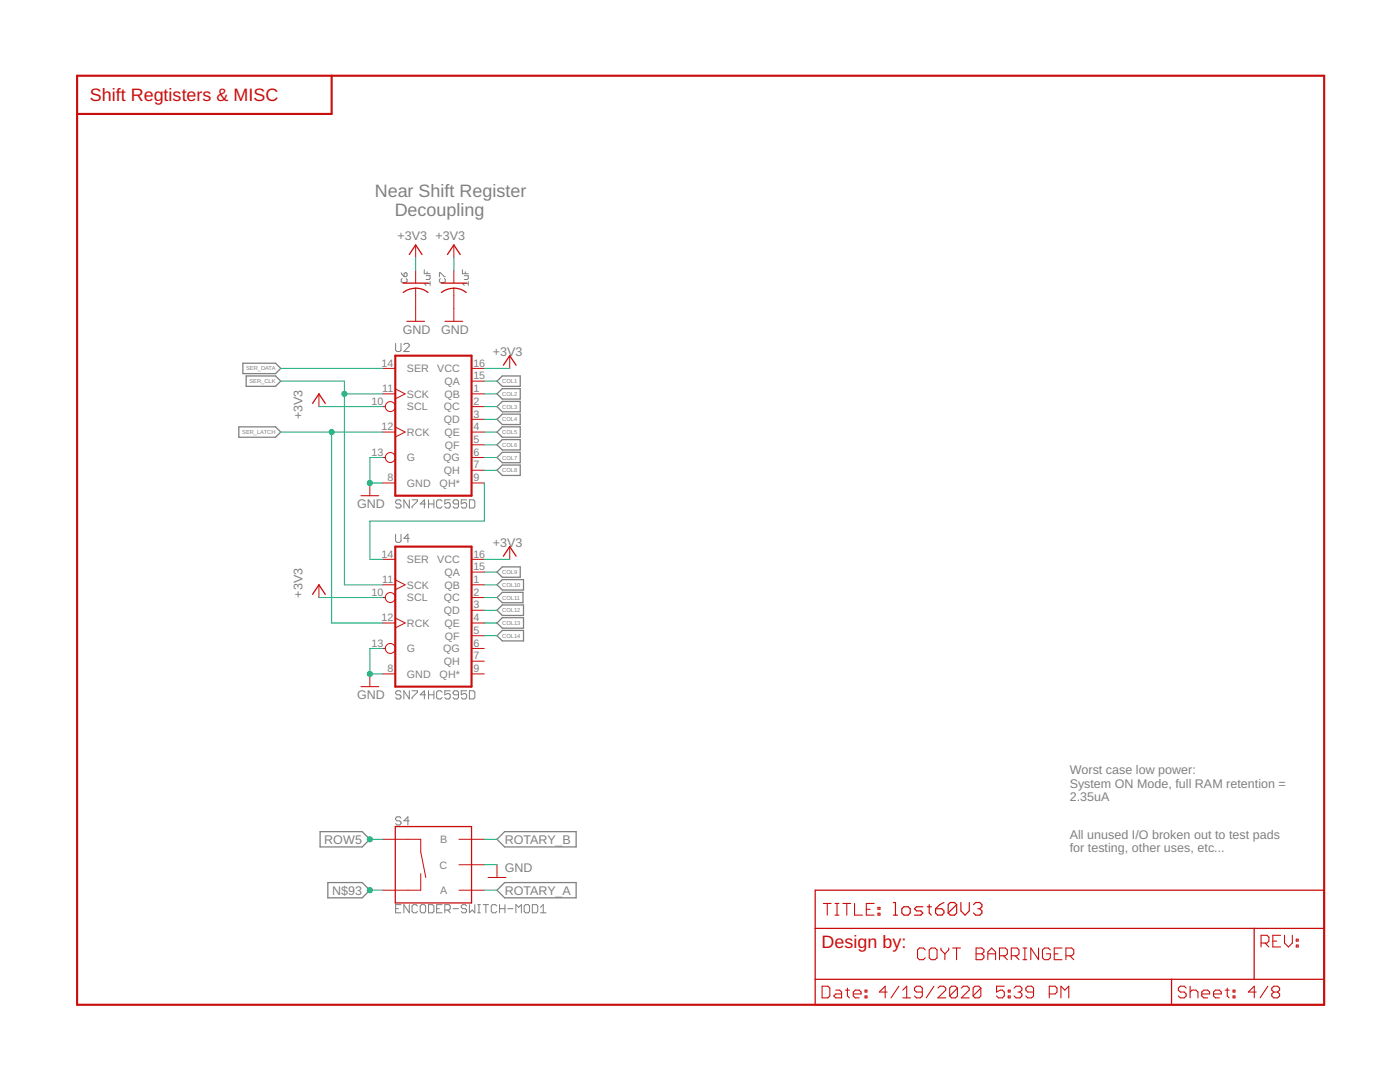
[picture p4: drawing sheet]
<svg xmlns="http://www.w3.org/2000/svg" width="279mm" height="216mm" viewBox="0 0 279 216" stroke-linecap="round" stroke-linejoin="round" font-family="sans-serif">
<g fill="none" stroke="#808080" stroke-width=".2">
<path d="M80.1 54.4l.5 .8M80.3 55.6l-.2 .2v.4l.2 .2h.7l.2-.2v-.4l-.2-.2M80.6 54.6l.3-.2 .3 .2v.4l-.2 .2h-.4zM84.7 53.8v.8h1.1M85 55h.8v.6l-.2 .2h-.6M85.2 54.2v.4M85.8 56.6h-1.1l.3 .4M85.8 56.2v.8M87.7 55.2v-.8h.2l.8 .8h.2M87.9 55.6l-.2 .2v.4l.2 .2h.8l.2-.2v-.4l-.2-.2M92.3 53.8v.8h1.2M92.7 55h.8v.6l-.2 .2h-.6"/>
<path d="M92.9 54.2v.4M93.5 56.6h-1.2l.4 .4M93.5 56.2v.8M79 68.5v1.4l.2 .2h.6l.2-.2v-1.4M80.6 68.8l.3-.3h.5l.3 .3v.2l-1.1 1.1h1.1M81.7 99.7v1.7l-1.1-1.7v1.7M82.2 99.7h1.1v.3l-1.1 1.1v.3M85.5 99.7v1.7M86.6 99.7v1.7M89.9 99.7h-1.1v.9l.5-.3h.3l.3 .3v.5l-.3 .3h-.6l-.2-.3M93.1 99.7h-1v.9l.5-.3h.3l.2 .3v.5l-.2 .3h-.6l-.2-.3M93.7 99.7h.8l.3 .3v1.1l-.3 .3h-.8z"/>
<path d="M79 106.6v1.3l.2 .3h.6l.2-.3v-1.3M80 100l-.2-.3h-.6l-.2 .3v.3l.2 .3h.6l.2 .2v.3l-.2 .3h-.6l-.2-.3M81.7 107.4h-1.1l.8-.8v1.6M84.9 100.6h-1l.8-.9v1.7M85.5 100.6h1.1M88.2 100l-.3-.3h-.5l-.3 .3v1.1l.3 .3h.5l.3-.3M91.5 100.6h-.8l-.3-.3v-.3l.3-.3h.5l.3 .3v1.1l-.3 .3h-.5l-.3-.3M80 138.1l-.2-.3h-.6l-.2 .3v.3l.2 .2h.6l.2 .3v.3l-.2 .3h-.6l-.2-.3M81.7 137.8v1.7l-1.1-1.7v1.7M82.2 137.8h1.1v.3l-1.1 1.1v.3M84.9 138.6h-1l.8-.8v1.7M85.5 137.8v1.7"/>
<path d="M85.5 138.6h1.1M86.6 137.8v1.7M88.2 138.1l-.3-.3h-.5l-.3 .3v1.1l.3 .3h.5l.3-.3M89.9 137.8h-1.1v.8l.5-.2h.3l.3 .2v.6l-.3 .3h-.6l-.2-.3M91.5 138.6h-.8l-.3-.2v-.3l.3-.3h.5l.3 .3v1.1l-.3 .3h-.5l-.3-.3M93.1 137.8h-1v.8l.5-.2h.3l.2 .2v.6l-.2 .3h-.6l-.2-.3M93.7 137.8h.8l.3 .3v1.1l-.3 .3h-.8zM80 163.3l-.2-.3h-.6l-.2 .3v.2l.2 .3h.6l.2 .3v.2l-.2 .3h-.6l-.2-.3M81.7 163.8h-1.1l.8-.8v1.6M79 181.3h.5M80 180.5h-1v1.6h1M81.7 180.5v1.6l-1.1-1.6v1.6"/>
<path d="M83.3 180.8l-.3-.3h-.5l-.3 .3v1.1l.3 .2h.5l.3-.2M84.1 180.5h.6l.2 .3v1.1l-.2 .2h-.6l-.2-.2v-1.1zM85.5 180.5h.8l.3 .3v1.1l-.3 .2h-.8zM87.1 181.3h.6M88.2 180.5h-1.1v1.6h1.1M88.8 181.6h.8l.3-.3v-.5l-.3-.3h-.8v1.6M89.3 181.6l.6 .5M90.4 181.3h1.1M93.1 180.8l-.2-.3h-.6l-.2 .3v.2l.2 .3h.6l.2 .3v.3l-.2 .2h-.6l-.2-.2M93.7 180.5v1.6l.5-.5 .6 .5v-1.6M95.3 180.5h.6M95.3 182.1h.6"/>
<path d="M95.6 180.5v1.6M96.4 180.5h1.1M97 180.5v1.6M99.1 180.8l-.2-.3h-.6l-.3 .3v1.1l.3 .2h.6l.2-.2M99.7 181.3h1.1M99.7 180.5v1.6M100.8 180.5v1.6M101.3 181.3h1.1M103 182.1v-1.6l.5 .5 .6-.5v1.6M104.9 180.5h.5l.3 .3v1.1l-.3 .2h-.5l-.3-.2v-1.1zM106.2 180.5h.9l.2 .3v1.1l-.2 .2h-.9zM107.9 182.1h1.1"/>
<path d="M107.9 181l.5-.5v1.6"/>
</g>
<g fill="none" stroke="#808080" stroke-width=".25">
<path d="M48.5 72.5h6.5l1 1-1 1h-6.5zM49.1 75h5.9l1 1.1-1 1h-5.9zM99.2 76.1l1-1.1h3.6v2.1h-3.6zM99.2 78.6l1-1h3.6v2h-3.6zM47.7 85.2h7.3l1 1-1 1h-7.3zM99.2 81.1l1-1h3.6v2.1h-3.6zM99.2 83.7l1-1.1h3.6v2.1h-3.6zM99.2 86.2l1-1h3.6v2h-3.6zM99.2 88.8l1-1.1h3.6v2.1h-3.6zM99.2 91.3l1-1h3.6v2h-3.6zM99.2 93.8l1-1h3.6v2.1h-3.6zM99.2 114.2l1-1.1h3.6v2.1h-3.6z"/>
<path d="M99.2 116.7l1-1h4.3v2h-4.3zM99.2 119.2l1-1h4.2v2.1h-4.2zM99.2 121.8l1-1.1h4.3v2.1h-4.3zM99.2 124.3l1-1h4.3v2h-4.3zM99.2 126.9l1-1.1h4.3v2.1h-4.3zM63.9 165.9h8.4l1.5 1.6-1.5 1.5h-8.4zM65.4 176.1h6.9l1.5 1.5-1.5 1.6h-6.9zM99.2 167.5l1.5-1.6h14.3v3.1h-14.3zM99.2 177.6l1.5-1.5h14.3v3.1h-14.3z"/>
</g>
<path d="M15.4 15.1h248.9v185.4h-248.9zM66.2 15.1v7.6h-50.8M78.9 71h15.2v27.9h-15.2zM78.9 109.1h15.2v27.9h-15.2z" fill="none" stroke="#c90d0c" stroke-width=".42"/>
<g fill="none" stroke="#c90d0c" stroke-width=".25">
<path d="M80.4 56.5h5.1M81.7 50.8l1.3-1.9 1.2 1.9M83 57.5h.5a3.8 3.8 0 0 1 1.9 .9M83 57.5l-1.6 .3-.9 .6M88 56.5h5.1M89.3 50.8l1.3-1.9 1.2 1.9M90.6 57.5h.5a3.8 3.8 0 0 1 1.9 .9M90.6 57.5l-1.6 .3-.9 .6M100.5 72.9l1.2-1.9 1.3 1.9M62.4 80.5l1.2-1.9 1.3 1.9M62.4 118.6l1.2-1.9 1.3 1.9M100.5 111l1.2-1.9 1.3 1.9"/>
<path d="M78.9 164.9h15.2v15.3h-15.2zM162.7 177.6h101.6v22.9h-101.6zM162.7 185.3h101.6M162.7 195.4h101.6M233.8 195.4v5.1M250.3 185.3v10.1"/>
</g>
<g fill="none" stroke="#c90d0c" stroke-width=".21">
<path d="M81.2 64.1h3.5M88.8 64.1h3.6M72 98.9h3.6M72 137h3.6M97.4 175.1h3.6M164.1 196.8h1.1l.4 .4v1.5l-.4 .4h-1.1zM164.3 180.3h1.6M165.1 180.3v2.3M166.6 180.3h.8M166.6 182.6h.8M166.8 197.6h.8l.4 .4v1.1h-1.2l-.4-.4 .4-.4h1.2M167 180.3v2.3"/>
<path d="M168.2 180.3h1.6M168.7 197.6h.8M169 180.3v2.3M169.1 197.2v1.5l.4 .4M170.3 198.3h1.6v-.3l-.4-.4h-.8l-.4 .4v.7l.4 .4h.8M170.5 180.3v2.3h1.6M172.6 198.7h.4v.4h-.4zM172.6 197.6h.4v.4h-.4zM172.9 181.4h.8M174.5 180.3h-1.6v2.3h1.6M175.2 182.2h.4v.4h-.4zM175.2 181.1h.4v.3h-.4z"/>
<path d="M177 198h-1.5l1.2-1.2v2.3M179.4 196.8l-1.6 2.3M180.2 199.1h1.5M180.2 197.6l.8-.8v2.3M184.1 198h-1.2l-.4-.4v-.4l.4-.4h.8l.4 .4v1.5l-.4 .4h-.8l-.4-.4M184.7 189.5l-.4-.3h-.8l-.4 .3v1.6l.4 .4h.8l.4-.4M185.4 189.5l.4-.3h.8l.4 .3v1.6l-.4 .4h-.8l-.4-.4zM186.4 196.8l-1.6 2.3M187.2 197.2l.4-.4h.7l.4 .4v.4l-1.5 1.5h1.5M187.8 189.2v.3l.8 .8M188.6 190.3v1.2M189.3 189.2v.3l-.7 .8"/>
<path d="M190.1 189.2h1.6M190.9 189.2v2.3M191.1 197.2v1.5l-.4 .4h-.8l-.4-.4M191.1 197.2l-.4-.4h-.8l-.4 .4v1.5M191.1 197.2l-1.6 1.5M191.9 197.2l.4-.4h.7l.4 .4v.4l-1.5 1.5h1.5M194.8 189.2h1.2l.4 .3v.4l-.4 .4 .4 .4v.4l-.4 .4h-1.2zM194.8 190.3h1.2M195.7 197.2v1.5l-.3 .4h-.8l-.4-.4M195.7 197.2l-.3-.4h-.8l-.4 .4v1.5M195.7 197.2l-1.5 1.5M197.1 190.3h1.6"/>
<path d="M197.1 191.5v-1.6l.8-.7 .8 .7v1.6M199.5 190.7h1.1l.4-.4v-.8l-.4-.3h-1.1v2.3M200.3 190.7l.7 .8M200.4 196.8h-1.5v1.2l.7-.4h.4l.4 .4v.7l-.4 .4h-.7l-.4-.4M201.2 198.7h.4v.4h-.4zM201.2 197.6h.4v.4h-.4zM201.8 190.7h1.2l.4-.4v-.8l-.4-.3h-1.2v2.3M202.4 197.2l.4-.4h.8l.3 .4v.4l-.3 .4M202.6 190.7l.8 .8M203.2 198h.4M203.6 198l.3 .3v.4l-.3 .4h-.8l-.4-.4M204.2 189.2h.7"/>
<path d="M204.2 191.5h.7M204.5 189.2v2.3M206.3 198h-1.2l-.4-.4v-.4l.4-.4h.8l.4 .4v1.5l-.4 .4h-.8l-.4-.4M207.3 189.2v2.3l-1.6-2.3v2.3M209.4 198.3h1.2l.3-.3v-.8l-.3-.4h-1.2v2.3M209.6 189.5l-.4-.3h-.8l-.4 .3v1.6l.4 .4h.8l.4-.4v-.8h-.8M210.4 190.3h.8M211.7 199.1v-2.3l.8 .8 .8-.8v2.3M211.9 189.2h-1.5v2.3h1.5M212.7 190.7h1.2l.4-.4v-.8l-.4-.3h-1.2v2.3M213.5 190.7l.8 .8M236.7 197.2l-.4-.4h-.7l-.4 .4v.4l.4 .4h.7l.4 .3v.4l-.4 .4h-.7l-.4-.4"/>
<path d="M237.5 198l.4-.4h.8l.4 .4v1.1M237.5 196.8v2.3M239.8 198.3h1.6v-.3l-.4-.4h-.8l-.4 .4v.7l.4 .4h.8M242.2 198.3h1.5v-.3l-.3-.4h-.8l-.4 .4v.7l.4 .4h.8M244.5 197.6h.8M244.9 197.2v1.5l.4 .4M246.1 198.7h.4v.4h-.4zM246.1 197.6h.4v.4h-.4zM250.7 198h-1.6l1.2-1.2v2.3M251.7 188.2h1.2l.3-.4v-.8l-.3-.4h-1.2v2.4M252.5 188.2l.7 .8M253 196.8l-1.5 2.3"/>
<path d="M254 187.8h.8M254.2 198l-.4 .3v.4l.4 .4h.8l.4-.4v-.4l-.4-.3M254.2 198l-.4-.4v-.4l.4-.4h.8l.4 .4v.4l-.4 .4M254.2 198h.8M255.6 186.6h-1.6v2.4h1.6M256.3 186.6v1.6l.8 .8 .8-.8v-1.6M258.7 188.6h.4v.4h-.4zM258.7 187.4h.4v.4h-.4z"/>
</g>
<g fill="none" stroke="#c90d0c" stroke-width=".23">
<path d="M178.3 180.1h.4v2.5M178.3 182.6h.8M180 181.3l.4-.4h.8l.5 .4v.9l-.5 .4h-.8l-.4-.4zM184.2 180.9h-1.3l-.4 .4 .4 .5h.9l.4 .4-.4 .4h-1.3M185 180.9h.9M185.4 180.5v1.7l.5 .4M186.7 181.3h1.3l.4 .5v.4l-.4 .4h-.9l-.4-.4zM188.4 180.1l-.8 .4-.9 .8M190.9 180.5l-.4-.4h-.8l-.5 .4v1.7M190.9 180.5v1.7l-.4 .4h-.8l-.5-.4M190.9 180.5l-1.7 1.7M191.8 180.1v1.7l.8 .8 .8-.8v-1.7"/>
<path d="M194.3 180.5l.4-.4h.8l.5 .4v.4l-.5 .4M195.1 181.3h.4M195.5 181.3l.5 .5v.4l-.5 .4h-.8l-.4-.4"/>
</g>
<g fill="none" stroke="#c90d0c" stroke-width=".2">
<path d="M83 48.9v2.5M83 54v2.5M83 57.5v6.6M90.6 48.9v2.5M90.6 54v2.5M90.6 57.5v6.6M63.6 78.6v2.5M76.3 78.6h2.6M76.3 73.5h2.6M78.9 77.6l2 1-2 1M94.1 78.6h2.5M94.1 73.5h2.5"/>
<path d="M94.1 76.1h2.5M101.7 71v2.5M73.8 96.4v2.5M76.3 81.1h.6M76.3 86.2h2.6M76.3 91.3h.6M76.3 96.4h2.6M78.9 85.2l2 1-2 1M94.1 81.1h2.5M94.1 83.7h2.5M94.1 86.2h2.5M94.1 88.8h2.5"/>
<path d="M94.1 91.3h2.5M94.1 93.8h2.5M94.1 96.4h2.5M63.6 116.7v2.5M76.3 116.7h2.6M76.3 119.2h.6M76.3 111.6h2.6M78.9 115.7l2 1-2 1M94.1 116.7h2.5M94.1 119.2h2.5M94.1 111.6h2.5M94.1 114.2h2.5"/>
<path d="M101.7 109.1v2.5M73.8 134.5v2.5M76.3 124.3h2.6M76.3 129.4h.6M76.3 134.5h2.6M78.9 123.3l2 1-2 1M94.1 121.8h2.5M94.1 124.3h2.5M94.1 126.9h2.5M94.1 129.4h2.5M94.1 131.9h2.5M94.1 134.5h2.5"/>
<path d="M76.3 167.5h7.7v2.5l1 5.1M84 174.3v3.3h-7.7M91.6 167.5h5M91.6 177.6h5M91.6 172.6h5M99.2 172.6v2.5"/>
<circle cx="77.9" cy="91.3" r=".99"/>
<circle cx="77.9" cy="81.1" r=".99"/>
<circle cx="77.9" cy="119.2" r=".99"/>
<circle cx="77.9" cy="129.4" r=".99"/>
</g>
<g fill="none" stroke="#0dab76" stroke-width=".2">
<path d="M83 51.4v2.6M90.6 51.4v2.6M56 73.5h20.3M56 76.1h12.7v40.6h7.6M68.7 78.6h7.6M96.6 73.5h5.1M96.6 76.1h2.6M96.6 78.6h2.6M56 86.2h20.3M63.6 81.1h12.7M66.2 86.2v38.1h10.1M76.3 91.3h-2.5v5.1h2.5"/>
<path d="M96.6 91.3h2.6M96.6 96.4v7.6h-22.8v7.6h2.5M96.6 81.1h2.6M96.6 83.7h2.6M96.6 86.2h2.6M96.6 93.8h2.6M96.6 88.8h2.6M63.6 119.2h12.7M96.6 111.6h5.1M96.6 119.2h2.6M96.6 114.2h2.6M96.6 116.7h2.6"/>
<path d="M76.3 129.4h-2.5v5.1h2.5M96.6 126.9h2.6M96.6 124.3h2.6M96.6 121.8h2.6M73.8 167.5h2.5M73.8 177.6h2.5M96.6 172.6h2.6M96.6 167.5h2.6M96.6 177.6h2.6"/>
</g>
<g fill="#0dab76" stroke="#0dab76" stroke-width=".2">
<circle cx="73.8" cy="96.4" r=".51"/>
<circle cx="73.8" cy="134.5" r=".51"/>
<circle cx="73.8" cy="167.5" r=".51"/>
<circle cx="73.8" cy="177.6" r=".51"/>
<circle cx="66.2" cy="86.2" r=".51"/>
<circle cx="68.7" cy="78.6" r=".51"/>
</g>
<g font-size="3.6" fill="#c90d0c">
<text x="17.9" y="20.2">Shift Regtisters &amp; MISC</text>
<text x="164" y="189.1">Design by:</text>
</g>
<g font-size="3.6" fill="#808080">
<text x="74.8" y="39.2">Near Shift Register</text>
<text x="78.8" y="43">Decoupling</text>
</g>
<g font-size="2.5" fill="#808080">
<text x="79.3" y="47.9">+3V3 +3V3</text>
<text x="80.4" y="66.7">GND</text>
<text x="88" y="66.7">GND</text>
<text x="98.3" y="71">+3V3</text>
<text x="60.3" y="83.7" transform="rotate(-90 60.3 83.7)">+3V3</text>
<text x="71.3" y="101.4">GND</text>
<text x="98.3" y="109.1">+3V3</text>
<text x="60.3" y="119.2" transform="rotate(-90 60.3 119.2)">+3V3</text>
<text x="71.3" y="139.5">GND</text>
<text x="213.5" y="154.5">Worst case low power:</text>
<text x="213.5" y="157.2">System ON Mode, full RAM retention =</text>
<text x="213.5" y="159.9">2.35uA</text>
<text x="213.5" y="167.3">All unused I/O broken out to test pads</text>
<text x="64.7" y="168.4">ROW5</text>
<text x="100.7" y="168.4">ROTARY_B</text>
<text x="213.5" y="170">for testing, other uses, etc...</text>
<text x="66.3" y="178.5">N$93</text>
<text x="100.7" y="174.1">GND</text>
<text x="100.7" y="178.5">ROTARY_A</text>
</g>
<g font-size="2.1" fill="#808080">
<text x="76.2" y="73.2">14</text>
<text x="81.2" y="74.3">SER</text>
<text x="87.3" y="74.3">VCC</text>
<text x="88.7" y="76.8">QA</text>
<text x="94.5" y="75.7">15</text>
<text x="94.5" y="73.2">16</text>
<text x="74.2" y="80.8">10</text>
<text x="76.3" y="78.2">11</text>
<text x="81.2" y="81.9">SCL</text>
<text x="81.2" y="79.4">SCK</text>
<text x="88.6" y="81.9">QC</text>
<text x="88.7" y="79.4">QB</text>
<text x="94.5" y="78.2">1</text>
<text x="94.5" y="80.8">2</text>
<text x="94.5" y="83.3">3</text>
<text x="76.2" y="85.9">12</text>
<text x="81.2" y="87">RCK</text>
<text x="88.6" y="84.4">QD</text>
<text x="88.7" y="87">QE</text>
<text x="88.8" y="89.5">QF</text>
<text x="94.5" y="85.9">4</text>
<text x="94.5" y="88.4">5</text>
<text x="74.2" y="90.9">13</text>
<text x="81.2" y="92.1">G</text>
<text x="88.4" y="92.1">QG</text>
<text x="88.6" y="94.6">QH</text>
<text x="94.5" y="90.9">6</text>
<text x="94.5" y="93.5">7</text>
<text x="77.3" y="96">8</text>
<text x="81.2" y="97.1">GND</text>
<text x="87.7" y="97.1">QH*</text>
<text x="94.5" y="96">9</text>
<text x="76.2" y="111.3">14</text>
<text x="81.2" y="112.4">SER</text>
<text x="87.3" y="112.4">VCC</text>
<text x="94.5" y="113.8">15</text>
<text x="94.5" y="111.3">16</text>
<text x="74.2" y="118.9">10</text>
<text x="76.3" y="116.3">11</text>
<text x="81.2" y="120">SCL</text>
<text x="81.2" y="117.4">SCK</text>
<text x="88.6" y="120">QC</text>
<text x="88.7" y="117.4">QB</text>
<text x="88.7" y="114.9">QA</text>
<text x="94.5" y="116.3">1</text>
<text x="94.5" y="118.9">2</text>
<text x="76.2" y="123.9">12</text>
<text x="81.2" y="125.1">RCK</text>
<text x="88.6" y="122.5">QD</text>
<text x="88.7" y="125.1">QE</text>
<text x="94.5" y="121.4">3</text>
<text x="94.5" y="123.9">4</text>
<text x="74.2" y="129">13</text>
<text x="81.2" y="130.1">G</text>
<text x="88.4" y="130.1">QG</text>
<text x="88.8" y="127.6">QF</text>
<text x="94.5" y="126.5">5</text>
<text x="94.5" y="129">6</text>
<text x="94.5" y="131.6">7</text>
<text x="77.3" y="134.1">8</text>
<text x="81.2" y="135.2">GND</text>
<text x="87.7" y="135.2">QH*</text>
<text x="88.6" y="132.7">QH</text>
<text x="94.5" y="134.1">9</text>
<text x="87.7" y="173.3">C</text>
<text x="87.8" y="168.2">B</text>
<text x="87.8" y="178.4">A</text>
</g>
<g font-size="1.1" fill="#808080">
<text x="49.1" y="73.9">SER_DATA</text>
<text x="49.8" y="76.5">SER_CLK</text>
<text x="100.2" y="76.5">COL1</text>
<text x="100.2" y="79">COL2</text>
<text x="100.2" y="81.5">COL3</text>
<text x="48.3" y="86.6">SER_LATCH</text>
<text x="100.2" y="84.1">COL4</text>
<text x="100.2" y="86.6">COL5</text>
<text x="100.2" y="89.2">COL6</text>
<text x="100.2" y="94.2">COL8</text>
<text x="100.2" y="91.7">COL7</text>
<text x="100.2" y="114.6">COL9</text>
<text x="100.2" y="117.1">COL10</text>
<text x="100.2" y="119.6">COL11</text>
<text x="100.2" y="124.7">COL13</text>
<text x="100.2" y="122.2">COL12</text>
<text x="100.2" y="127.3">COL14</text>
</g>
</svg>
